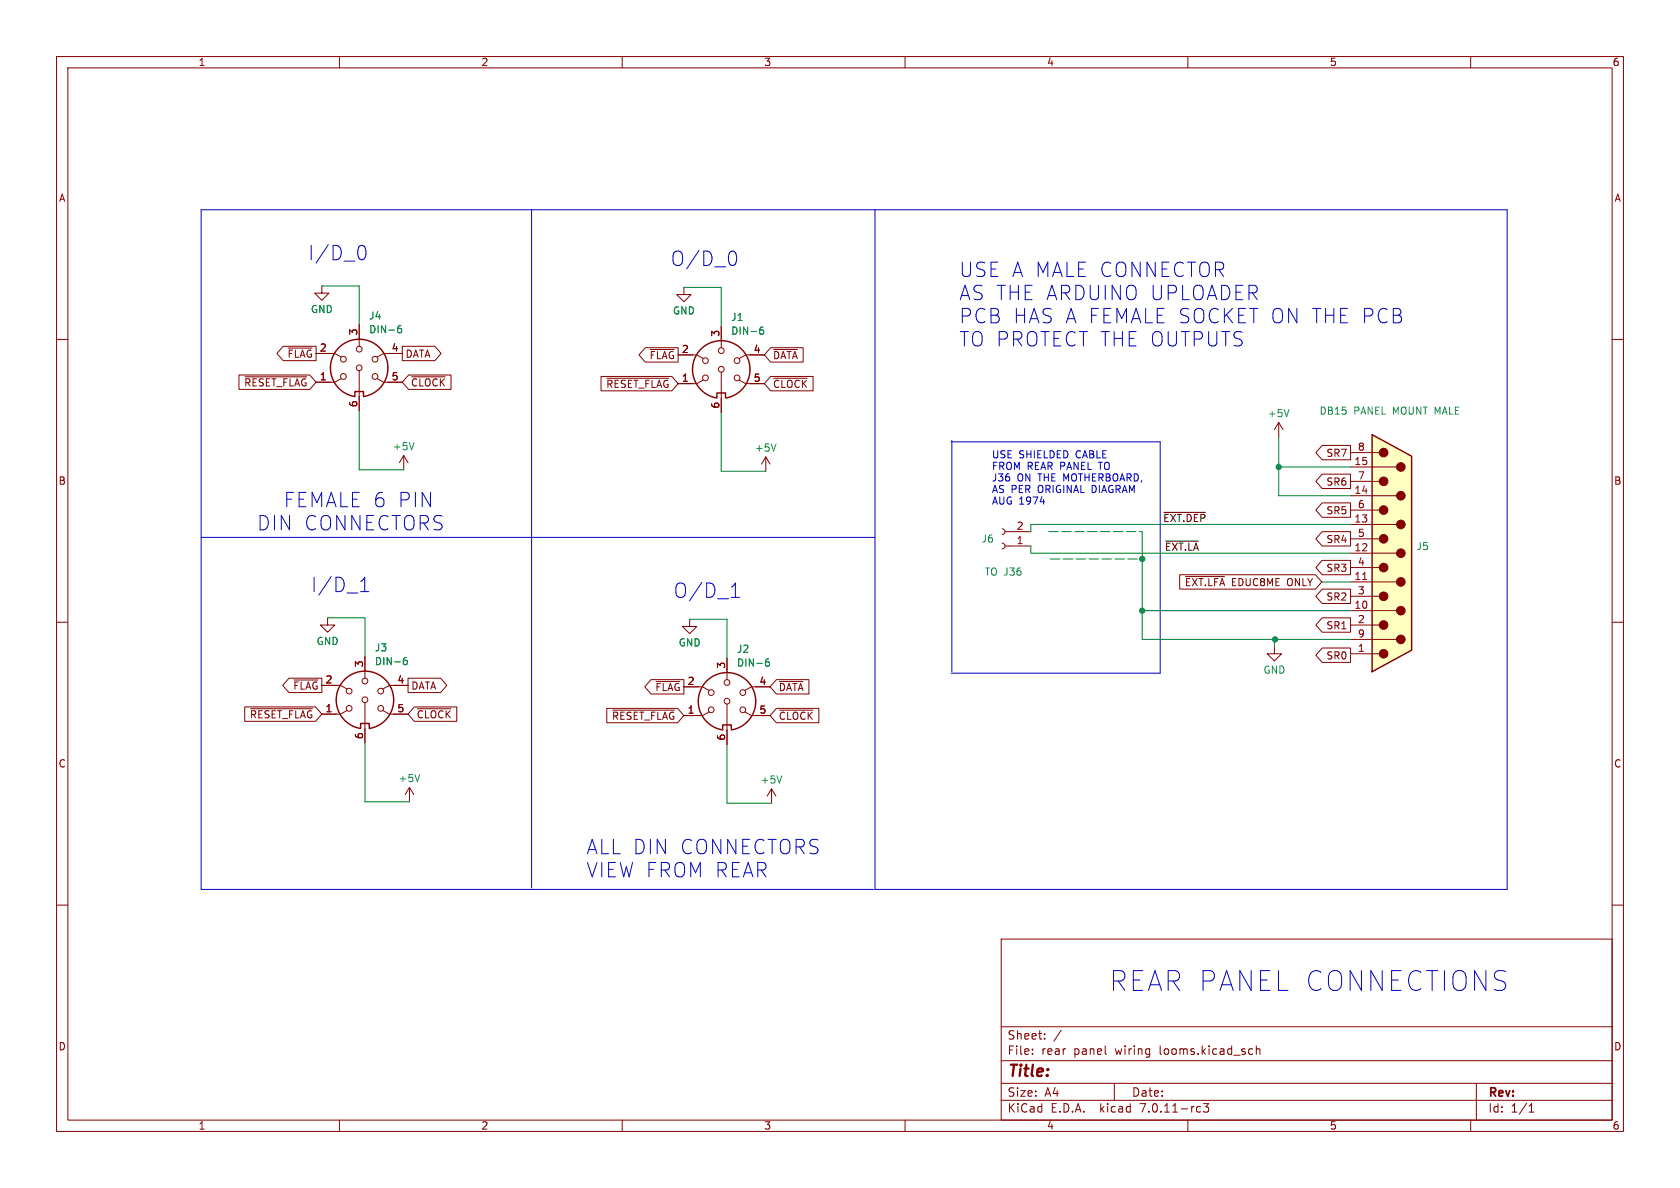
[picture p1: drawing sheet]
<svg xmlns="http://www.w3.org/2000/svg" width="297mm" height="210mm" viewBox="0 0 297 210" stroke-linecap="round" stroke-linejoin="round" font-family="sans-serif">
<g fill="none" stroke="#840000" stroke-width=".18">
<path d="M10 10h277v190h-277zM12 12h273v186h-273zM60 10v2M110 10v2M160 10v2M210 10v2M260 10v2M10 60h2M56.9 50.5v1.3h1.3l-1.3 1.3-1.3-1.3h1.3M63.5 57.4v3.8M120.9 50.8v1.3h1.3l-1.3 1.2-1.3-1.2h1.3M127.5 57.7v3.8"/>
<path d="M285 60h2M55.9 62.5h3.3l1.1 .6M60.3 66.9l-1.1 .7h-3.3M63.5 65.5v7.1M66.7 66.9l1.1 .7h3.3M71.1 62.5h-3.3l-1.1 .6M119.9 62.7h3.3l1.1 .7M124.3 67.2l-1.1 .6h-3.3M127.5 65.8v7.1M130.7 67.2l1.1 .6h3.3M135.1 62.7h-3.3l-1.1 .7M71.4 80.5l-.8 1.3"/>
<path d="M71.4 80.5v2.6M71.4 80.5l.7 1.3M135.4 80.8l-.8 1.2M135.4 80.8v2.5M135.4 80.8l.7 1.2M10 110h2M225.3 114.3v1.3h1.3l-1.3 1.2-1.3-1.2h1.3M285 110h2M136.4 139.4l-.8 1.3M136.4 139.4v2.6M136.4 139.4l.8 1.3M10 160h2"/>
<path d="M285 160h2M177 166h108v32h-108zM60 198v2M110 198v2M160 198v2M177 194.5h108M177 191.5h108M177 187.5h108M177 181.5h108M182.5 186.3v.1M182.5 185.5v.1M184.7 183.6v.1"/>
<path d="M184.7 182.8v.1M187.6 182.1l-1.3 2M195.5 186.3l.1 .1M197 191.5v3M210 198v2M211.8 195.6l.4 .1M212.2 196.5l-.4 .1M212.7 195.1h1l-.5 .6 .4 .1v.7l-.2 .1h-.4l-.3-.1M221 185.4l.5 .1M221.5 186.3l-.5 .1M222.1 185.5l.2-.1 .4 .1v.9M222.1 184.9v1.5"/>
<path d="M260 198v2M261 191.5v6.5M270.3 196.6h.9M270.3 195.5l.4-.4v1.5"/>
<circle cx="60.7" cy="66.5" r=".51"/>
<circle cx="60.7" cy="63.5" r=".51"/>
<circle cx="63.5" cy="65" r=".51"/>
<circle cx="63.5" cy="61.7" r=".51"/>
<circle cx="66.3" cy="66.5" r=".51"/>
<circle cx="66.3" cy="63.5" r=".51"/>
<circle cx="124.7" cy="66.8" r=".51"/>
<circle cx="124.7" cy="63.8" r=".51"/>
<circle cx="127.5" cy="62" r=".51"/>
<circle cx="127.5" cy="65.3" r=".51"/>
<circle cx="130.3" cy="66.8" r=".51"/>
<circle cx="130.3" cy="63.8" r=".51"/>
</g>
<path d="M70.3 58.3l.2-.3 .4 .1 .1 .2v.3l-.2 .2h-.4l-.1-.2M70.9 57.6h-.4l-.2 .5M134.3 58.5l.2-.2 .4 .1 .1 .1v.3l-.2 .3-.4-.1-.1-.2M134.9 57.8l-.4 .1-.2 .5M73.2 78.2l-.4 1.3M137.2 78.5l-.4 1.3M138.2 137.2l-.4 1.2" fill="none" stroke="#008484" stroke-width=".18"/>
<path d="M62.7 70.1a5.1 5.1 0 0 1-3.5-7.8 5.1 5.1 0 0 1 8.6 0 5.1 5.1 0 0 1-3.5 7.8M62.7 70v-.8h1.6v.8M126.7 70.4a5.1 5.1 0 0 1-3.5-7.8 5.1 5.1 0 0 1 8.6 0 5.1 5.1 0 0 1-3.5 7.8M126.7 70.2v-.7h1.6v.7" fill="none" stroke="#840000" stroke-width=".25"/>
<path d="M242.6 76.8l7 3.8v34.3l-7 3.8z" fill="#ffffc2"/>
<g fill="#840000" stroke="#840000" stroke-width=".18">
<circle cx="244.6" cy="115.6" r=".76"/>
<circle cx="244.6" cy="110.5" r=".76"/>
<circle cx="244.6" cy="105.4" r=".76"/>
<circle cx="244.6" cy="100.3" r=".76"/>
<circle cx="244.6" cy="95.2" r=".76"/>
<circle cx="244.6" cy="90.2" r=".76"/>
<circle cx="244.6" cy="85.1" r=".76"/>
<circle cx="244.6" cy="80" r=".76"/>
<circle cx="247.6" cy="113" r=".76"/>
<circle cx="247.6" cy="107.9" r=".76"/>
<circle cx="247.6" cy="102.9" r=".76"/>
<circle cx="247.6" cy="97.8" r=".76"/>
<circle cx="247.6" cy="92.7" r=".76"/>
<circle cx="247.6" cy="87.6" r=".76"/>
<circle cx="247.6" cy="82.5" r=".76"/>
</g>
<g fill="none" stroke="#840000" stroke-width=".18">
<path d="M63.5 57.4v2.5M127.5 57.7v2.5M42.2 66.3h12.6l1.1 1.3-1.1 1.2h-12.6zM43.3 66.6h10.9M50.1 61.2h5.8v2.6h-5.8l-1.1-1.3zM51 61.5h4.2M55.9 67.6h2.5M55.9 62.5h2.5M63.5 70.1v2.5M68.6 67.6h2.5M68.6 62.5h2.5M71.1 61.2h5.8l1.1 1.3-1.1 1.3h-5.8z"/>
<path d="M72.2 66.3h7.5v2.5h-7.5l-1.1-1.2zM72.8 66.6h5.9M106.3 66.5h12.5l1.1 1.3-1.1 1.3h-12.5zM107.3 66.9h10.9M114.1 61.5h5.8v2.5h-5.8l-1.1-1.3zM115 61.8h4.2M119.9 67.8h2.5M119.9 62.7h2.5M127.5 70.4v2.5M132.6 67.8h2.5M132.6 62.7h2.5M136.2 61.5h5.8v2.5h-5.8l-1.1-1.3z"/>
<path d="M136.2 66.5h7.5v2.6h-7.5l-1.1-1.3zM136.8 61.8h4.1M136.8 66.9h5.9M226.1 74.7l-.8 1.2M226.1 74.7v2.5M226.1 74.7l.7 1.2M233.7 78.7h5.1v2.6h-5.1l-1.1-1.3zM177.2 93.5l.3 .1 .2 .4-.2 .4-.3 .1M177.2 96l.3 .2 .2 .3-.2 .4-.3 .1M177.7 94h4.5M177.7 96.5h4.5M233.7 94h5.1v2.5h-5.1l-1.1-1.2z"/>
<path d="M233.7 83.8h5.1v2.6h-5.1l-1.1-1.3zM233.7 88.9h5.1v2.5h-5.1l-1.1-1.2zM233.7 99.1h5.1v2.5h-5.1l-1.1-1.3zM238.8 97.8h8.1M238.8 95.3h5M238.8 92.7h8.1M238.8 90.2h5M238.8 87.6h8.1M238.8 85.1h5M238.8 82.6h8.1M238.8 80h5M51.1 119.9h5.8v2.5h-5.8l-1.1-1.2z"/>
<path d="M57.9 109.2v1.3h1.3l-1.3 1.3-1.3-1.3h1.3M64.5 116.1v3.8M72.1 119.9h5.8l1.1 1.3-1.1 1.2h-5.8zM121.9 109.5v1.2h1.3l-1.3 1.3-1.3-1.3h1.3M128.5 116.3v3.8M208.6 101.6h24l1.1 1.3-1.1 1.2h-24zM209.6 101.9h6.9M233.7 114.6h5.1v2.5h-5.1l-1.1-1.3zM233.7 109.2h5.1v2.6h-5.1l-1.1-1.3zM233.7 104.1h5.1v2.6h-5.1l-1.1-1.3zM238.8 115.6h5M238.8 113h8.1"/>
<path d="M238.8 110.5h5M238.8 108h8.1M238.8 105.4h5M238.8 102.9h8.1M238.8 100.3h5M240.9 102.5h.7M43.3 125h12.5l1.1 1.2-1.1 1.3h-12.5zM44.3 125.3h10.9M52 120.2h4.2M56.9 121.2h3.3l1.1 .6M61.3 125.6l-1.1 .6h-3.3M64.5 124.2v7.1"/>
<path d="M67.7 125.6l1.1 .6h3.3M72.1 121.2h-3.3l-1.1 .6M72.4 139.2l-.8 1.3M72.4 139.2v2.5M72.4 139.2l.8 1.3M73.2 125h7.5v2.5h-7.5l-1.1-1.3zM73.8 125.3h5.9M107.3 125.2h12.5l1.1 1.3-1.1 1.3h-12.5zM108.3 125.5h10.9M115.1 120.1h5.8v2.6h-5.8l-1.1-1.3zM116 120.5h4.2M120.9 121.4h3.3l1.1 .6"/>
<path d="M125.3 125.9l-1.1 .6h-3.3M128.5 124.5v7.1M131.7 125.9l1.1 .6h3.3M136.1 121.4h-3.3l-1.1 .6M137.3 125.2h7.5v2.6h-7.5l-1.2-1.3zM137.3 120.1h5.7v2.6h-5.7l-1.2-1.3zM137.8 125.5h5.9M137.8 120.5h4.2"/>
<circle cx="61.7" cy="122.2" r=".51"/>
<circle cx="61.7" cy="125.2" r=".51"/>
<circle cx="64.5" cy="123.7" r=".51"/>
<circle cx="64.5" cy="120.4" r=".51"/>
<circle cx="67.3" cy="122.2" r=".51"/>
<circle cx="67.3" cy="125.2" r=".51"/>
<circle cx="125.7" cy="125.5" r=".51"/>
<circle cx="125.7" cy="122.4" r=".51"/>
<circle cx="128.5" cy="124" r=".51"/>
<circle cx="128.5" cy="120.7" r=".51"/>
<circle cx="131.3" cy="122.4" r=".51"/>
<circle cx="131.3" cy="125.5" r=".51"/>
</g>
<path d="M242.6 76.8l7 3.8v34.3l-7 3.8zM63.8 128.8a5.1 5.1 0 0 1-3.6-7.8 5.1 5.1 0 0 1 8.6 0 5.1 5.1 0 0 1-3.5 7.8M63.8 128.7v-.8h1.5v.8M127.8 129a5.1 5.1 0 0 1-3.6-7.8 5.1 5.1 0 0 1 8.6 0 5.1 5.1 0 0 1-3.5 7.8M127.8 128.9v-.8h1.5v.8" fill="none" stroke="#840000" stroke-width=".25"/>
<path d="M70.3 58.3l.2-.3 .4 .1 .1 .2v.3l-.2 .2h-.4l-.1-.2M70.9 57.6h-.4l-.2 .5M134.3 58.5l.2-.2 .4 .1 .1 .1v.3l-.2 .3-.4-.1-.1-.2M134.9 57.8l-.4 .1-.2 .5M227.9 72.4l-.4 1.3M71.3 117l.2-.3 .4 .1 .1 .2v.3l-.2 .2-.4-.1-.1-.1M71.9 116.2l-.4 .1-.2 .5M135.3 117.2l.2-.2h.4l.1 .2v.3l-.2 .3-.4-.1-.1-.2M135.9 116.5h-.4l-.2 .5M74.2 136.9l-.4 1.3" fill="none" stroke="#008484" stroke-width=".18"/>
<path d="M205.8 90.6h7.3M206.1 95.7h5.8" fill="none" stroke="#000" stroke-width=".18"/>
<path d="M94 37.1v119.9M154.7 37.1v120.1h111.7v-120.1h-230.8v120.1h118.8M64.1 43.4a1.49 1.49 0 0 1 .5 2l-.5 .5M129.9 44.5a1.9 1.9 0 0 1 0 2.3M168.1 78.1h37v40.9h-37M168.3 77.9v40.8M35.6 95h119.1M183.9 88.7h.8M63.8 104.6h1.4M64 102.7l.5-.7v2.6M129.3 105.6h1.4M129.8 103.4l.2-.3v2.5" fill="none" stroke="#0000c2" stroke-width=".18"/>
<g fill="none" stroke="#008400" stroke-width=".18">
<path d="M56.9 50.5h6.6v6.9M120.9 50.8h6.6v6.9M63.5 72.6v10.5h7.9M127.5 72.9v10.4h7.9M226.1 77.2v10.4h12.7M182.2 96.5v1.3h56.6M201.9 94v19h36.9M226.1 82.6h12.7M238.8 92.7h-56.6v1.3M57.9 109.2h6.6v6.9M121.9 109.5h6.6v6.8M201.9 108h36.9"/>
<path d="M225.4 113l-.1 .3v1M233.7 102.9h5.1M238.8 115.6v.2M64.5 131.3v10.4h7.9M128.5 131.6v10.4h7.9"/>
</g>
<path d="M185.4 94h16.5M185.7 98.8h16.2" fill="none" stroke="#008400" stroke-width=".18" stroke-dasharray="1.7 .6"/>
<g fill="#008400" stroke="#008400" stroke-width=".18">
<circle cx="226.1" cy="82.6" r=".46"/>
<circle cx="201.9" cy="108" r=".46"/>
<circle cx="201.9" cy="98.8" r=".46"/>
<circle cx="225.4" cy="113" r=".46"/>
</g>
<text font-size="4.9" fill="#0000c2" x="196.4" y="175.5">REAR PANEL CONNECTIONS</text>
<g font-size="3.5" fill="#0000c2">
<text x="54.6" y="46.2">I/D_0</text>
<text x="118.6" y="47.2">O/D_0</text>
<text x="169.4" y="49.2">USE A MALE CONNECTOR</text>
<text x="169.4" y="53.3">AS THE ARDUINO UPLOADER</text>
<text x="169.4" y="57.4">PCB HAS A FEMALE SOCKET ON THE PCB</text>
<text x="169.4" y="61.5">TO PROTECT THE OUTPUTS</text>
<text x="50.2" y="89.9">FEMALE 6 PIN</text>
<text x="45.5" y="94">DIN CONNECTORS</text>
<text x="55.1" y="104.9">I/D_1</text>
<text x="119.2" y="105.9">O/D_1</text>
<text x="103.5" y="151.2">ALL DIN CONNECTORS</text>
<text x="103.5" y="155.3">VIEW FROM REAR</text>
</g>
<text font-size="2.8" fill="#840000" x="178" y="190.9">Title:</text>
<g font-size="2.1" fill="#840000">
<text x="178" y="184">Sheet:</text>
<text x="178" y="186.7">File:</text>
<text x="184.1" y="186.7">rear</text>
<text x="189.9" y="186.7">panel</text>
<text x="197.3" y="186.7">wiring</text>
<text x="205.3" y="186.7">looms.kicad_sch</text>
<text x="178" y="196.9">KiCad</text>
<text x="178" y="194.1">Size:</text>
<text x="184.7" y="194.1">A4</text>
<text x="185.7" y="196.9">E.D.A.</text>
<text x="194.6" y="196.9">kicad</text>
<text x="200" y="194.1">Date:</text>
<text x="201.8" y="196.9">7.0.11-rc3</text>
<text x="263" y="194.3">Rev:</text>
<text x="263" y="196.9">Id:</text>
<text x="267.1" y="196.9">1/1</text>
</g>
<g font-size="1.8" fill="#840000">
<text x="35" y="11.9">1</text>
<text x="85" y="11.9">2</text>
<text x="135" y="11.9">3</text>
<text x="185" y="11.9">4</text>
<text x="235" y="11.9">5</text>
<text x="285" y="11.9">6</text>
<text x="10.3" y="35.9">A</text>
<text x="285.3" y="35.9">A</text>
<text x="63.2" y="59.4" transform="rotate(-90 63.2 59.4)">3</text>
<text x="127.3" y="59.6" transform="rotate(-90 127.3 59.6)">3</text>
<text x="50.7" y="63.4">~{FLAG}</text>
<text x="56.4" y="62.2">2</text>
<text x="69.1" y="62.2">4</text>
<text x="71.6" y="63.4">DATA</text>
<text x="114.7" y="63.7">~{FLAG}</text>
<text x="120.5" y="62.5">2</text>
<text x="133.2" y="62.5">4</text>
<text x="136.6" y="63.7">~{DATA}</text>
<text x="43.1" y="68.5">~{RESET_FLAG}</text>
<text x="56.4" y="67.3">1</text>
<text x="69.1" y="67.3">5</text>
<text x="72.5" y="68.5">~{CLOCK}</text>
<text x="107.1" y="68.8">~{RESET_FLAG}</text>
<text x="120.5" y="67.6">1</text>
<text x="133.2" y="67.6">5</text>
<text x="136.6" y="68.8">~{CLOCK}</text>
<text x="63.2" y="72.1" transform="rotate(-90 63.2 72.1)">6</text>
<text x="127.3" y="72.3" transform="rotate(-90 127.3 72.3)">6</text>
<text x="234.4" y="81">SR7</text>
<text x="239.4" y="82.3">15</text>
<text x="240" y="79.8">8</text>
<text x="10.3" y="85.9">B</text>
<text x="234.4" y="86">SR6</text>
<text x="239.4" y="87.4">14</text>
<text x="240" y="89.9">6</text>
<text x="240" y="84.8">7</text>
<text x="285.3" y="85.9">B</text>
<text x="179.6" y="93.7">2</text>
<text x="234.4" y="91.1">SR5</text>
<text x="239.4" y="92.5">13</text>
<text x="240" y="95">5</text>
<text x="179.6" y="96.3">1</text>
<text x="234.4" y="96.2">SR4</text>
<text x="234.4" y="101.3">SR3</text>
<text x="239.4" y="97.5">12</text>
<text x="240" y="100.1">4</text>
<text x="209.4" y="103.8">~{EXT.LFA}</text>
<text x="217.7" y="103.8">EDUC8ME</text>
<text x="227.7" y="103.8">ONLY</text>
<text x="234.4" y="106.4">SR2</text>
<text x="239.4" y="107.7">10</text>
<text x="239.4" y="102.6">11</text>
<text x="240" y="105.2">3</text>
<text x="234.4" y="111.4">SR1</text>
<text x="240" y="110.2">2</text>
<text x="240" y="112.8">9</text>
<text x="64.3" y="118.1" transform="rotate(-90 64.3 118.1)">3</text>
<text x="128.3" y="118.3" transform="rotate(-90 128.3 118.3)">3</text>
<text x="234.4" y="116.8">SR0</text>
<text x="240" y="115.3">1</text>
<text x="51.7" y="122.1">~{FLAG}</text>
<text x="57.5" y="126">1</text>
<text x="57.5" y="120.9">2</text>
<text x="70.2" y="120.9">4</text>
<text x="70.2" y="126">5</text>
<text x="72.6" y="122.1">DATA</text>
<text x="115.7" y="122.4">~{FLAG}</text>
<text x="121.5" y="121.2">2</text>
<text x="134.2" y="121.2">4</text>
<text x="137.6" y="122.4">~{DATA}</text>
<text x="44.1" y="127.2">~{RESET_FLAG}</text>
<text x="64.3" y="130.8" transform="rotate(-90 64.3 130.8)">6</text>
<text x="73.6" y="127.2">~{CLOCK}</text>
<text x="108.1" y="127.4">~{RESET_FLAG}</text>
<text x="121.5" y="126.2">1</text>
<text x="128.3" y="131" transform="rotate(-90 128.3 131)">6</text>
<text x="134.2" y="126.2">5</text>
<text x="137.6" y="127.4">~{CLOCK}</text>
<text x="10.3" y="135.9">C</text>
<text x="285.3" y="135.9">C</text>
<text x="10.3" y="185.9">D</text>
<text x="285.3" y="185.9">D</text>
<text x="35" y="199.9">1</text>
<text x="85" y="199.9">2</text>
<text x="135" y="199.9">3</text>
<text x="185" y="199.9">4</text>
<text x="235" y="199.9">5</text>
<text x="285" y="199.9">6</text>
</g>
<g font-size="1.8" fill="#008484">
<text x="54.9" y="55.5">GND</text>
<text x="65.2" y="56.7">J4</text>
<text x="65.2" y="59.1">DIN-6</text>
<text x="118.9" y="55.8">GND</text>
<text x="129.2" y="56.9">J1</text>
<text x="129.2" y="59.4">DIN-6</text>
<text x="224" y="73.9">+5V</text>
<text x="233.2" y="73.5">DB15</text>
<text x="239.3" y="73.5">PANEL MOUNT MALE</text>
<text x="69.3" y="79.8">+5V</text>
<text x="133.3" y="80">+5V</text>
<text x="173.4" y="96.1">J6</text>
<text x="174" y="102">TO J36</text>
<text x="250.3" y="97.4">J5</text>
<text x="55.9" y="114.2">GND</text>
<text x="66.2" y="115.4">J3</text>
<text x="66.2" y="117.8">DIN-6</text>
<text x="119.9" y="114.5">GND</text>
<text x="130.2" y="115.6">J2</text>
<text x="130.2" y="118">DIN-6</text>
<text x="223.3" y="119.3">GND</text>
<text x="70.4" y="138.5">+5V</text>
<text x="134.4" y="138.7">+5V</text>
</g>
<g font-size="1.8" fill="#0000c2">
<text x="175.3" y="81.1">USE SHIELDED</text>
<text x="175.3" y="83.2">FROM REAR PANEL TO</text>
<text x="190.3" y="81.1">CABLE</text>
<text x="175.3" y="85.2">J36</text>
<text x="175.3" y="87.2">AS PER ORIGINAL</text>
<text x="175.3" y="89.3">AUG 1974</text>
<text x="179.8" y="85.2">ON THE MOTHERBOARD,</text>
<text x="193.3" y="87.2">DIAGRAM</text>
</g>
<g font-size="1.8">
<text x="205.5" y="92.4">~{EXT.DEP}</text>
<text x="205.8" y="97.4">~{EXT.LA}</text>
</g>
</svg>
